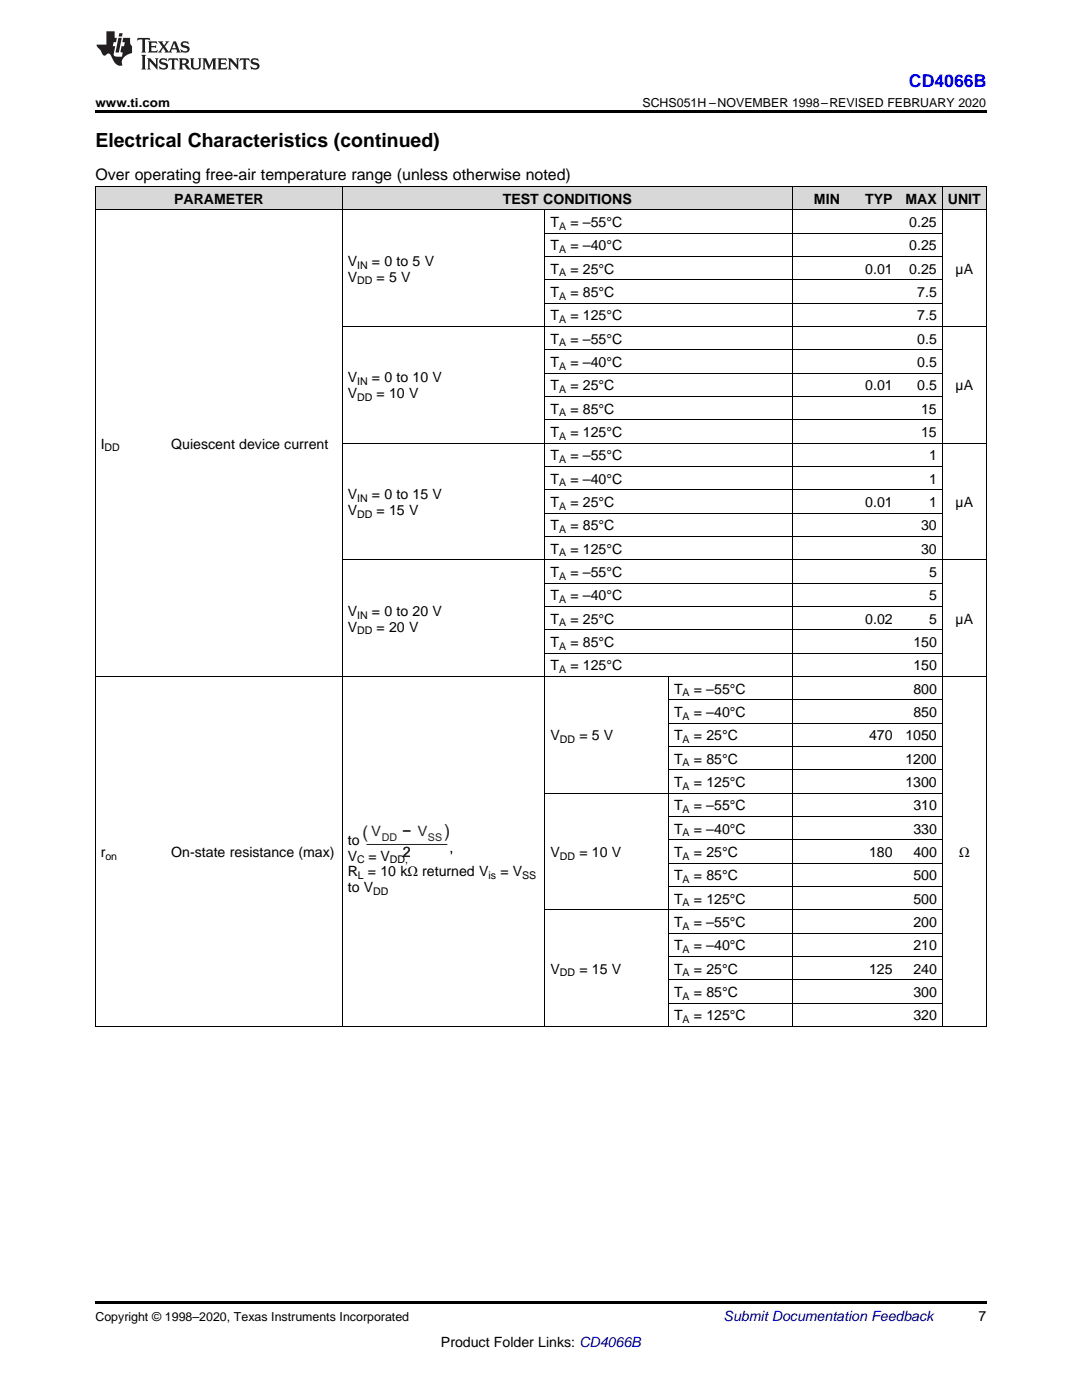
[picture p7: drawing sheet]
<svg xmlns="http://www.w3.org/2000/svg" width="216mm" height="279mm" viewBox="0 0 216 279" stroke-linecap="round" stroke-linejoin="round" font-family="sans-serif">
<g fill="#d8d8d8">
<path d="M19 37.3h14.1v4.6h-14.1z"/>
<path d="M33.1 37.3h35.2v4.6h-35.2z"/>
<path d="M68.3 37.3h24.7v4.6h-24.7z"/>
<path d="M93 37.3h15.8v4.6h-15.8z"/>
<path d="M108.8 37.3h24.7v4.6h-24.7z"/>
<path d="M133.5 37.3h24.6v4.6h-24.6z"/>
<path d="M158.1 37.3h10.6v4.6h-10.6z"/>
<path d="M168.7 37.3h10.5v4.6h-10.5z"/>
<path d="M179.2 37.3h8.8v4.6h-8.8z"/>
<path d="M188 37.3h8.8v4.6h-8.8z"/>
</g>
<path d="M19 259.7h177.8v.5h-177.8z" fill="#000"/>
<g fill="none" stroke="#000" stroke-width=".2">
<path d="M19.1 135v69.9M68.3 135v69.9M108.7 135v69.9M196.8 135v69.9M133.4 158.3v46.6M133.5 176.9h54.5M133.5 172.2h54.5M158.1 167.6v37.3M188 167.6v37.3M108.8 181.6h79.2M133.5 195.5h54.5M133.5 190.9h54.5"/>
<path d="M133.5 186.2h54.5M19 204.8h177.8M133.5 200.2h54.5"/>
</g>
<path d="M89.9 169.8h.3v.5l-.2 .2 .1-.4h-.2z" fill="#231f20"/>
<path d="M73.2 168.5h16" fill="none" stroke="#231f20" stroke-width=".2"/>
<path d="M89.9 169.8h.3v.5l-.2 .2 .1-.4h-.2z" fill="#231f20"/>
<g fill="none" stroke="#000" stroke-width=".2">
<path d="M19 37.2h177.8M19.1 37.2v97.8M68.3 37.2v97.8M158.1 37.2v130.4M188 37.2v130.4M196.8 37.2v97.8M19 41.9h177.8M108.7 41.9v93.1M108.8 55.8h79.2M108.8 51.2h79.2M108.8 46.5h79.2M68.3 65.1h128.5"/>
<path d="M108.8 79.1h79.2M108.8 74.5h79.2M108.8 69.8h79.2M108.8 60.5h79.2M68.3 88.4h128.5M108.8 97.7h79.2M108.8 93.1h79.2M108.8 83.8h79.2M68.3 111.7h128.5M108.8 116.4h79.2M108.8 107.1h79.2M108.8 102.4h79.2"/>
<path d="M19 135h177.8M19.1 139.7v27.9M108.8 130.3h79.2M108.8 125.7h79.2M108.8 121h79.2M133.4 135v23.3M133.5 139.6h54.5M108.8 158.3h79.2M133.5 153.6h54.5M133.5 149h54.5M133.5 144.3h54.5M133.5 167.6h54.5"/>
<path d="M133.5 162.9h54.5"/>
</g>
<path d="M19 22h177.8v.5h-177.8z" fill="#000"/>
<g fill="#231f20">
<path d="M27.5 7.6l-.1 .5 .4-.2h.6v.1v2.1l-.2 .4h1l-.3-.4v-2.1l.1-.1h.5l.5 .2-.2-.5zM29.5 8.3l.2 .3v1.5l-.2 .4h1.8l.2-.6a1.04 1.04 0 0 1-1.3 .2v-.7h.6l.3 .2v-.6l-.3 .2h-.6v-.6l.8-.1 .4 .3-.2-.5zM31.5 8.3l.9 1.1-.9 1.1h.8l-.2-.2 .5-.7 .4 .7-.2 .2h1.5l-.1-.2 .1-.4h.9l.1 .4-.2 .2h1l-.3-.3-.7-1.9h-.5l-.9 2-.8-1 .9-1h-.8l.1 .3-.3 .5-.4-.6 .2-.2zM34.7 8.6l.4 1h-.7zM36.3 8.4a.63 .63 0 0 0-.2 .7 .63 .63 0 0 0 .6 .4l.6 .2 .1 .2a.75 .75 0 0 1-.7 .4 .75 .75 0 0 1-.6-.5l.1 .7 .1-.1a1.11 1.11 0 0 0 1.5-.6 1.13 1.13 0 0 0-1.2-.8l-.1-.4a1.04 1.04 0 0 1 1.2 .2l-.2-.5-.1 .1-.5-.2zM28.2 10.9l.2 .4v2.2l-.2 .4h1l-.3-.4v-2.2l.3-.4zM29.3 11.6l.3 .4v1.5l-.3 .4h.8l-.2-.4v-1.3l1.5 1.7v-1.9l.2-.4h-.7l.2 .4v.9l-1.1-1.3zM32 11.8a.62 .62 0 0 0-.2 .7 .62 .62 0 0 0 .6 .4l.6 .1 .1 .3a.76 .76 0 0 1-.7 .3 .76 .76 0 0 1-.6-.4l.1 .7 .1-.1a1.11 1.11 0 0 0 1.5-.6 1.13 1.13 0 0 0-1.2-.8l-.1-.4a1.04 1.04 0 0 1 1.2 .2l-.2-.6-.1 .1-.5-.1zM33.7 11.6l-.2 .6a.61 .61 0 0 1 .8-.3v1.6l-.2 .4h.9l-.2-.4v-1.6a.63 .63 0 0 1 .8 .3l-.2-.6zM35.6 11.6l.3 .4v1.5l-.3 .4h1l-.2-.2v-.8l.5 .2a.76 .76 0 0 0 1.2 .7l-1-1a.58 .58 0 0 0 .6-.5 .58 .58 0 0 0-.5-.6zM36.4 11.9h.1a.45 .45 0 0 1 .5 .1 .45 .45 0 0 1 .1 .5l-.7 .2zM37.9 11.6l.2 .2a2.17 2.17 0 0 0 .3 1.9 .99 .99 0 0 0 1.6-.6v-1.1l.2-.4h-.7l.2 .2a1.92 1.92 0 0 1-.2 1.8 .6 .6 0 0 1-.9-.5v-1.1l.2-.4zM40.4 11.6l.2 .4v1.5l-.2 .4h.7l-.2-.4v-1.4l.8 1.8 .8-1.8v1.4l-.2 .4h.9l-.2-.4v-1.5l.2-.4h-.8l-.6 1.5-.6-1.5zM43.4 11.6l.2 .4v1.5l-.2 .4h1.8l.2-.6a1.04 1.04 0 0 1-1.3 .1v-.6h.5l.4 .2v-.6l-.4 .2h-.5v-.7h.8l.3 .3-.1-.6zM45.5 11.6l.2 .4v1.5l-.2 .4h.7l-.2-.4v-1.3l1.5 1.7v-1.9l.2-.4h-.7l.2 .4v.9l-1.1-1.3zM47.9 11.6l-.1 .6a.61 .61 0 0 1 .8-.3v1.6l-.3 .4h1l-.3-.4 .1-1.6a.63 .63 0 0 1 .7 .3l-.1-.6zM50.2 11.8a.62 .62 0 0 0-.2 .7 .62 .62 0 0 0 .6 .4l.6 .1 .2 .3a.76 .76 0 0 1-.8 .3 .76 .76 0 0 1-.6-.4l.1 .7 .2-.1a1.11 1.11 0 0 0 1.5-.6 1.13 1.13 0 0 0-1.3-.8l-.1-.4a1.04 1.04 0 0 1 1.2 .2l-.1-.6-.2 .1-.5-.1z"/>
<path d="M21.2 6.3v2.6h-1.9l.1 .4 .7 .9a.91 .91 0 0 0 1 .8 .56 .56 0 0 1 .5-.3 .56 .56 0 0 1 .5 .3l.4 .8a1.53 1.53 0 0 0 1.9 1.2 1.54 1.54 0 0 1 1-2.1l.9-.3v-1.4a1.52 1.52 0 0 1-.3-1.6h-1.4l-.2 .8h.5l-.2 .8h-.4l-.2 1v.2l.4 .1-.2 .8a1.93 1.93 0 0 1-1.6-.3l.3-1.8h-.5l.2-.8h.4l.2-.8h-.4v-1.3zM23.6 7.6l-.6 2.9h.7l.6-2.9zM23.8 6.6l-.1 .7h.6l.2-.7z"/>
</g>
<text font-size="3.9" x="19" y="29.3">Electrical Characteristics (continued)</text>
<text font-size="3.9" fill="#231f20" x="80.3" y="166.8">-</text>
<text font-size="3.6" fill="#231f20" x="88.6" y="167">)</text>
<text font-size="3.5" fill="#00f" x="181.4" y="17.3">CD4066B</text>
<text font-size="3.4" fill="#231f20" x="72.4" y="167.3">(</text>
<text font-size="3.2" x="19" y="36">Over operating free-air temperature range (unless otherwise noted)</text>
<g font-size="2.9" fill="#231f20">
<text x="74.2" y="166.8">V</text>
<text x="83.4" y="166.8">V</text>
<text x="80.4" y="171.1">2</text>
</g>
<g font-size="2.8">
<text x="34.7" y="40.6">PARAMETER</text>
<text x="100.3" y="40.6">TEST CONDITIONS</text>
<text x="162.4" y="40.6">MIN</text>
<text x="172.6" y="40.6">TYP</text>
<text x="180.7" y="40.6">MAX</text>
<text x="189.1" y="40.6">UNIT</text>
<text x="109.9" y="45.3">T</text>
<text x="113.8" y="45.3">= –55°C</text>
<text x="181.4" y="45.3">0.25</text>
<text x="69.4" y="53">V</text>
<text x="74.2" y="53">= 0 to 5 V</text>
<text x="109.9" y="50">T</text>
<text x="113.8" y="50">= –40°C</text>
<text x="181.4" y="50">0.25</text>
<text x="69.4" y="56.2">V</text>
<text x="75.1" y="56.2">= 5 V</text>
<text x="109.9" y="54.6">T</text>
<text x="109.9" y="59.3">T</text>
<text x="113.8" y="54.6">= 25°C</text>
<text x="113.8" y="59.3">= 85°C</text>
<text x="172.6" y="54.6">0.01</text>
<text x="181.4" y="54.6">0.25</text>
<text x="183" y="59.3">7.5</text>
<text x="190.7" y="54.6">µA</text>
<text x="109.9" y="63.9">T</text>
<text x="113.8" y="63.9">= 125°C</text>
<text x="183" y="63.9">7.5</text>
<text x="109.9" y="68.6">T</text>
<text x="113.8" y="68.6">= –55°C</text>
<text x="183" y="68.6">0.5</text>
<text x="69.4" y="76.3">V</text>
<text x="74.2" y="76.3">= 0 to 10 V</text>
<text x="109.9" y="73.2">T</text>
<text x="109.9" y="77.9">T</text>
<text x="113.8" y="73.2">= –40°C</text>
<text x="113.8" y="77.9">= 25°C</text>
<text x="172.6" y="77.9">0.01</text>
<text x="183" y="73.2">0.5</text>
<text x="183" y="77.9">0.5</text>
<text x="190.7" y="77.9">µA</text>
<text x="69.4" y="79.5">V</text>
<text x="75.1" y="79.5">= 10 V</text>
<text x="109.9" y="82.5">T</text>
<text x="113.8" y="82.5">= 85°C</text>
<text x="183.8" y="82.5">15</text>
<text x="20.1" y="89.5">I</text>
<text x="34.2" y="89.5">Quiescent device current</text>
<text x="109.9" y="87.2">T</text>
<text x="113.8" y="87.2">= 125°C</text>
<text x="183.8" y="87.2">15</text>
<text x="109.9" y="91.9">T</text>
<text x="113.8" y="91.9">= –55°C</text>
<text x="185.4" y="91.9">1</text>
<text x="69.4" y="99.6">V</text>
<text x="74.2" y="99.6">= 0 to 15 V</text>
<text x="109.9" y="96.5">T</text>
<text x="109.9" y="101.2">T</text>
<text x="113.8" y="96.5">= –40°C</text>
<text x="113.8" y="101.2">= 25°C</text>
<text x="172.6" y="101.2">0.01</text>
<text x="185.4" y="96.5">1</text>
<text x="185.4" y="101.2">1</text>
<text x="190.7" y="101.2">µA</text>
<text x="69.4" y="102.8">V</text>
<text x="75.1" y="102.8">= 15 V</text>
<text x="109.9" y="105.8">T</text>
<text x="113.8" y="105.8">= 85°C</text>
<text x="183.8" y="105.8">30</text>
<text x="109.9" y="110.5">T</text>
<text x="113.8" y="110.5">= 125°C</text>
<text x="183.8" y="110.5">30</text>
<text x="109.9" y="115.1">T</text>
<text x="109.9" y="119.8">T</text>
<text x="113.8" y="115.1">= –55°C</text>
<text x="113.8" y="119.8">= –40°C</text>
<text x="185.4" y="115.1">5</text>
<text x="185.4" y="119.8">5</text>
<text x="69.4" y="122.9">V</text>
<text x="74.2" y="122.9">= 0 to 20 V</text>
<text x="109.9" y="124.5">T</text>
<text x="113.8" y="124.5">= 25°C</text>
<text x="172.6" y="124.5">0.02</text>
<text x="185.4" y="124.5">5</text>
<text x="190.7" y="124.5">µA</text>
<text x="69.4" y="126">V</text>
<text x="75.1" y="126">= 20 V</text>
<text x="109.9" y="129.1">T</text>
<text x="113.8" y="129.1">= 85°C</text>
<text x="182.2" y="129.1">150</text>
<text x="109.9" y="133.8">T</text>
<text x="113.8" y="133.8">= 125°C</text>
<text x="182.2" y="133.8">150</text>
<text x="134.5" y="138.4">T</text>
<text x="134.5" y="143.1">T</text>
<text x="138.5" y="138.4">= –55°C</text>
<text x="138.5" y="143.1">= –40°C</text>
<text x="182.2" y="138.4">800</text>
<text x="182.2" y="143.1">850</text>
<text x="109.9" y="147.7">V</text>
<text x="115.6" y="147.7">= 5 V</text>
<text x="134.5" y="147.7">T</text>
<text x="138.5" y="147.7">= 25°C</text>
<text x="173.4" y="147.7">470</text>
<text x="180.7" y="147.7">1050</text>
<text x="134.5" y="152.4">T</text>
<text x="138.5" y="152.4">= 85°C</text>
<text x="180.7" y="152.4">1200</text>
<text x="134.5" y="157.1">T</text>
<text x="134.5" y="161.7">T</text>
<text x="138.5" y="157.1">= 125°C</text>
<text x="138.5" y="161.7">= –55°C</text>
<text x="180.7" y="157.1">1300</text>
<text x="182.2" y="161.7">310</text>
<text x="134.5" y="166.4">T</text>
<text x="138.5" y="166.4">= –40°C</text>
<text x="182.2" y="166.4">330</text>
<text x="20.1" y="171">r</text>
<text x="34.2" y="171">On-state resistance (max)</text>
<text x="69.4" y="168.6">to</text>
<text x="69.4" y="171.7">V</text>
<text x="73.5" y="171.7">= V</text>
<text x="109.9" y="171">V</text>
<text x="115.6" y="171">= 10 V</text>
<text x="134.5" y="171">T</text>
<text x="138.5" y="171">= 25°C</text>
<text x="173.4" y="171">180</text>
<text x="182.2" y="171">400</text>
<text x="191.4" y="171">Ω</text>
<text x="69.4" y="174.9">R</text>
<text x="69.4" y="178.1">to V</text>
<text x="73.4" y="174.9">= 10 kΩ returned V</text>
<text x="99.8" y="174.9">= V</text>
<text x="134.5" y="175.7">T</text>
<text x="138.5" y="175.7">= 85°C</text>
<text x="182.2" y="175.7">500</text>
<text x="134.5" y="180.3">T</text>
<text x="134.5" y="185">T</text>
<text x="138.5" y="180.3">= 125°C</text>
<text x="138.5" y="185">= –55°C</text>
<text x="182.2" y="180.3">500</text>
<text x="182.2" y="185">200</text>
<text x="134.5" y="189.7">T</text>
<text x="138.5" y="189.7">= –40°C</text>
<text x="182.2" y="189.7">210</text>
<text x="109.9" y="194.3">V</text>
<text x="115.6" y="194.3">= 15 V</text>
<text x="134.5" y="194.3">T</text>
<text x="138.5" y="194.3">= 25°C</text>
<text x="173.4" y="194.3">125</text>
<text x="182.2" y="194.3">240</text>
<text x="134.5" y="199">T</text>
<text x="134.5" y="203.6">T</text>
<text x="138.5" y="199">= 85°C</text>
<text x="138.5" y="203.6">= 125°C</text>
<text x="182.2" y="199">300</text>
<text x="182.2" y="203.6">320</text>
<text x="195.3" y="263.6">7</text>
<text x="88" y="268.9">Product Folder Links: CD4066B</text>
</g>
<text font-size="2.8" fill="#0000c8" x="144.4" y="263.6">Submit Documentation Feedback</text>
<g font-size="2.5">
<text x="19" y="21.4">www.ti.com</text>
<text x="128.2" y="21.4">SCHS051H –NOVEMBER 1998–REVISED FEBRUARY 2020</text>
<text x="19" y="263.6">Copyright © 1998–2020, Texas Instruments Incorporated</text>
</g>
<g font-size="2.1">
<text x="111.5" y="45.9">A</text>
<text x="71.3" y="53.6">IN</text>
<text x="111.5" y="50.5">A</text>
<text x="71.3" y="56.8">DD</text>
<text x="111.5" y="55.2">A</text>
<text x="111.5" y="59.8">A</text>
<text x="111.5" y="64.5">A</text>
<text x="111.5" y="69.1">A</text>
<text x="71.3" y="76.9">IN</text>
<text x="111.5" y="73.8">A</text>
<text x="71.3" y="80">DD</text>
<text x="111.5" y="78.5">A</text>
<text x="111.5" y="83.1">A</text>
<text x="111.5" y="87.8">A</text>
<text x="20.9" y="90.1">DD</text>
<text x="111.5" y="92.4">A</text>
<text x="71.3" y="100.2">IN</text>
<text x="111.5" y="97.1">A</text>
<text x="111.5" y="101.7">A</text>
<text x="71.3" y="103.3">DD</text>
<text x="111.5" y="106.4">A</text>
<text x="111.5" y="111.1">A</text>
<text x="111.5" y="115.7">A</text>
<text x="71.3" y="123.4">IN</text>
<text x="111.5" y="120.4">A</text>
<text x="111.5" y="125">A</text>
<text x="71.3" y="126.6">DD</text>
<text x="111.5" y="129.7">A</text>
<text x="111.5" y="134.3">A</text>
<text x="136.2" y="139">A</text>
<text x="136.2" y="143.7">A</text>
<text x="111.7" y="148.3">DD</text>
<text x="136.2" y="148.3">A</text>
<text x="136.2" y="153">A</text>
<text x="136.2" y="157.6">A</text>
<text x="136.2" y="162.3">A</text>
<text x="136.2" y="166.9">A</text>
<text x="21" y="171.6">on</text>
<text x="71.3" y="172.3">C</text>
<text x="77.8" y="172.3">DD,</text>
<text x="111.7" y="171.6">DD</text>
<text x="136.2" y="171.6">A</text>
<text x="71.4" y="175.5">L</text>
<text x="74.5" y="178.6">DD</text>
<text x="97.5" y="175.5">is</text>
<text x="104.2" y="175.5">SS</text>
<text x="136.2" y="176.2">A</text>
<text x="136.2" y="180.9">A</text>
<text x="136.2" y="185.6">A</text>
<text x="136.2" y="190.2">A</text>
<text x="111.7" y="194.9">DD</text>
<text x="136.2" y="194.9">A</text>
<text x="136.2" y="199.5">A</text>
<text x="136.2" y="204.2">A</text>
</g>
<g font-size="2.1" fill="#231f20">
<text x="76.2" y="167.8">DD</text>
<text x="85.4" y="167.8">SS</text>
</g>
</svg>
